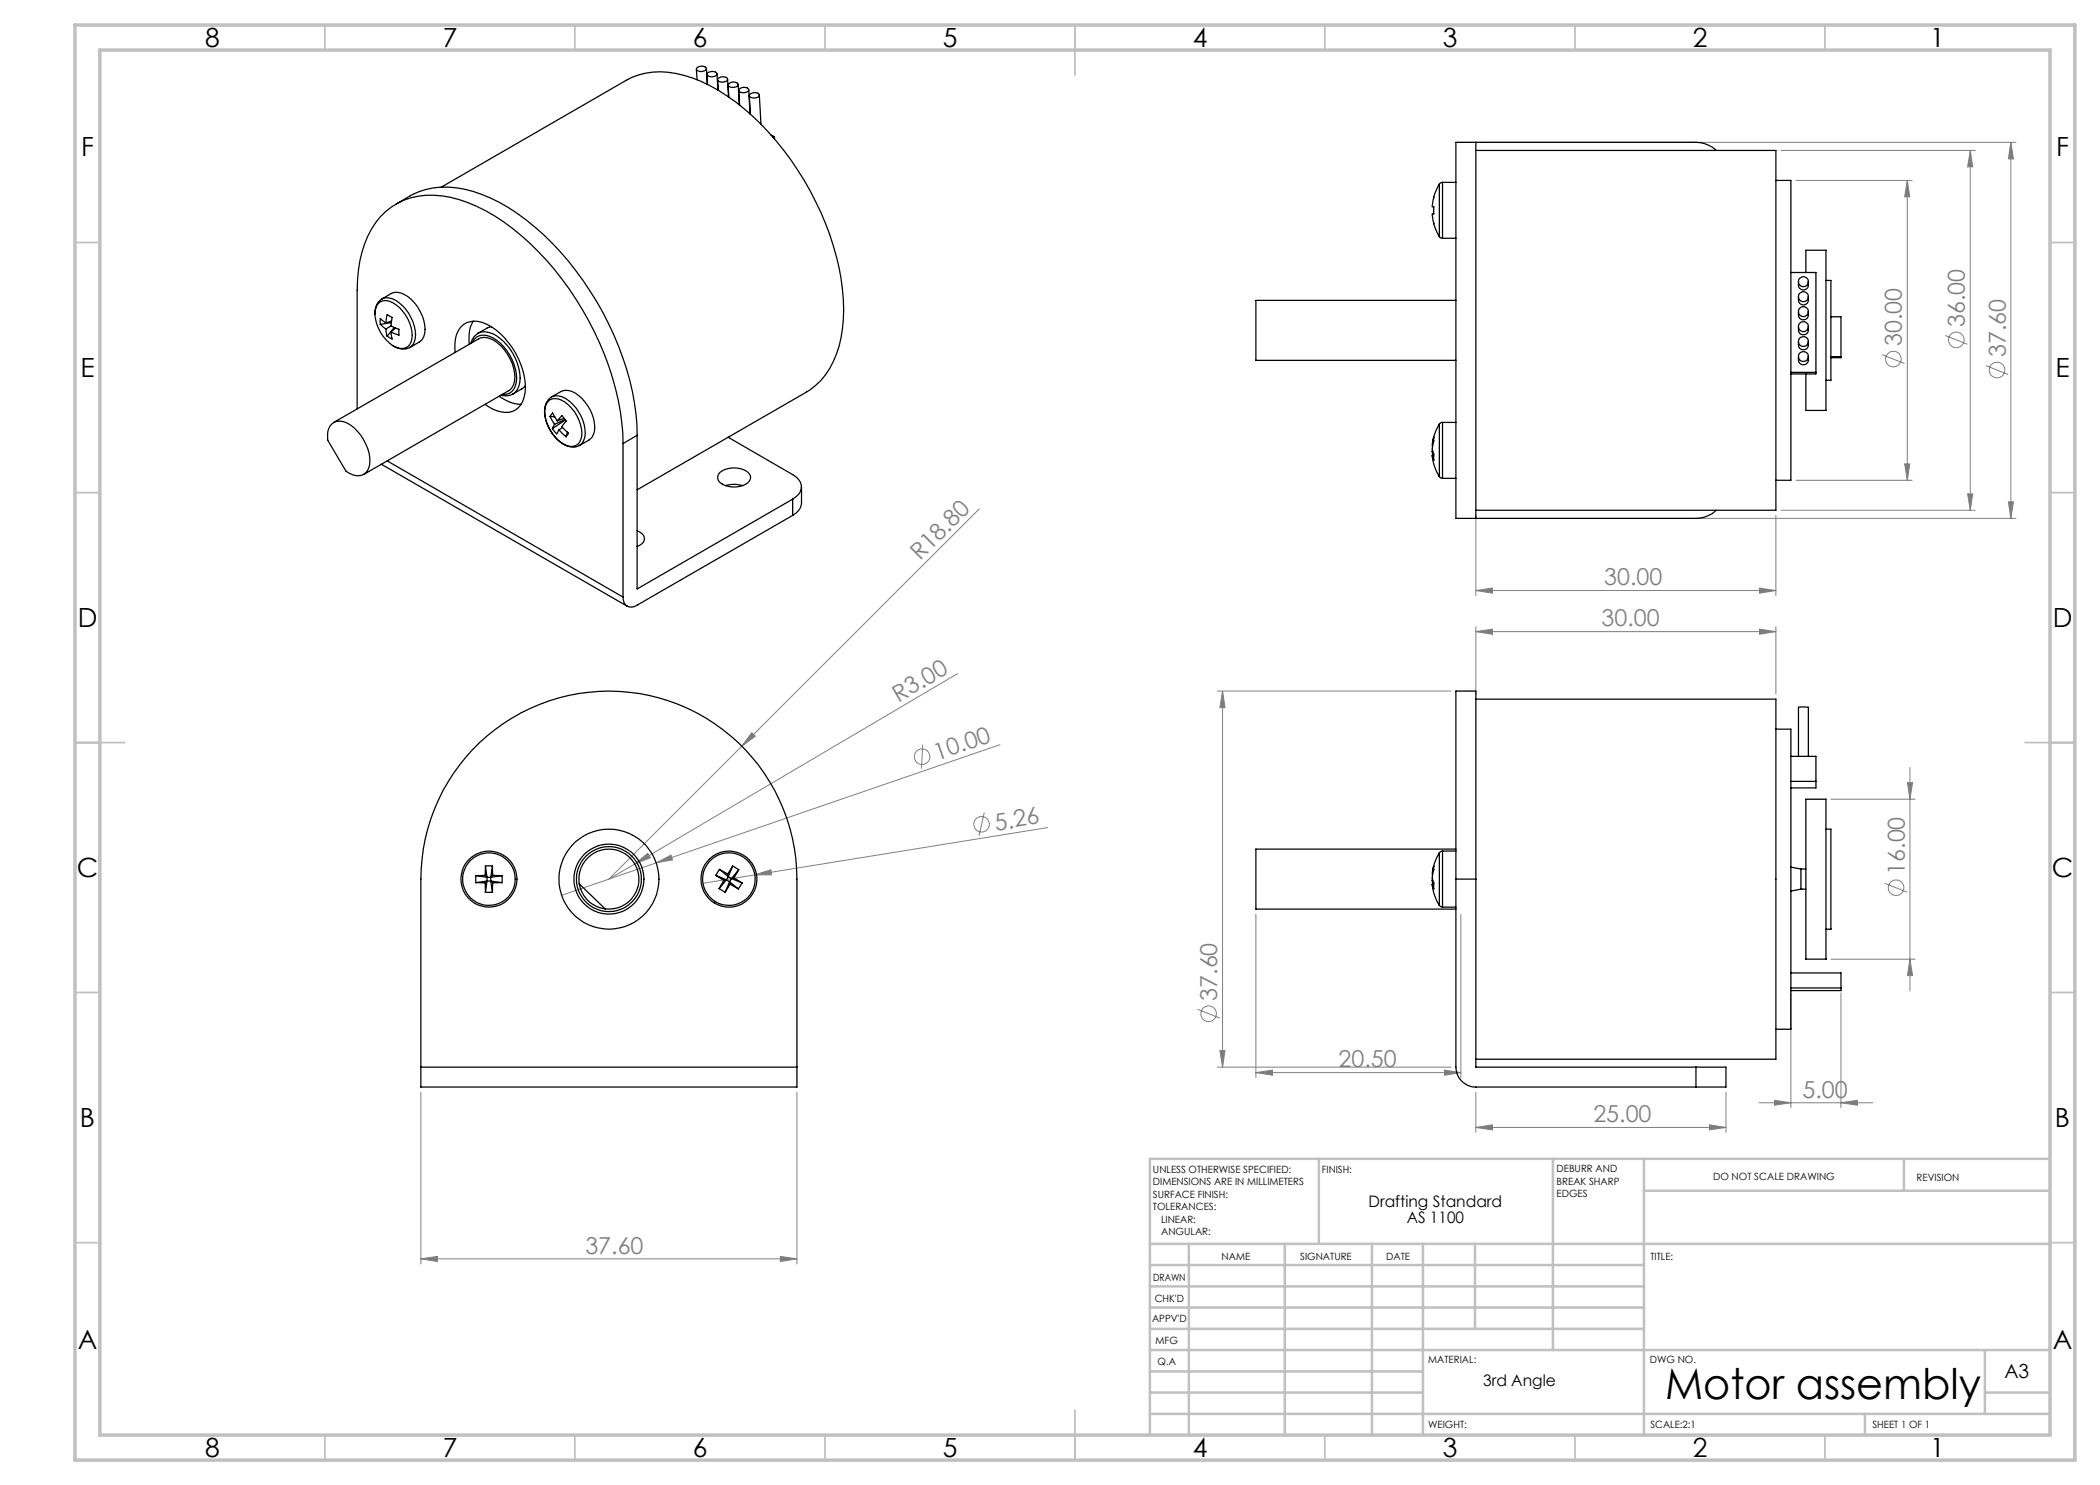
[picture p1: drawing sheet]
<svg xmlns="http://www.w3.org/2000/svg" width="420mm" height="297mm" viewBox="0 0 420 297" stroke-linecap="round" stroke-linejoin="round" font-family="sans-serif">
<g fill="none" stroke="#808080" stroke-width=".2">
<path d="M296.2 28.5h107M356.2 30.1h38.8M359.2 36.1h23.2M381.5 36.1l.5 3.3h-1.1zM381.5 36.1v60M394.1 30.1v72M394.1 30.1l.4 3.3h-1zM402.2 28.5l.5 3.3h-1zM402.2 28.5v75.2M376.4 70.9l4.5 1.8M389 67.1l4.5 1.8M397.2 73.1l4.4 1.8"/>
<path d="M359.2 96.1h23.2M380.9 92.8h1.1l-.5 3.3zM393.5 98.8h1l-.4 3.3zM195.9 101.8l-74.1 74 5.2-3M295.2 118.1l3.3-.5v1zM295.2 103.1v16M295.2 118.1h60M296.2 103.7h107M351.9 117.6l3.3 .5-3.3 .5zM355.2 103.1v16M356.2 102.1h38.8M401.7 100.4h1l-.5 3.3z"/>
<path d="M191.5 134.7l-64.5 38.1M243.5 138.2h46.7M244.5 138.2l.5 3.3h-1zM244.5 138.2v75.2M295.2 126.3l3.3-.5v1.1zM295.2 125.3v13.5M295.2 126.3h60M351.9 125.8l3.3 .5-3.3 .6zM355.2 125.3v13.5M150.4 146.5l.7 .7-2.7 2zM184.5 148.9l-.2 4.8M200 148.9l-68.8 23.7"/>
<path d="M366.2 159.8h16.8M381.5 156.5h1l-.5 3.3zM382 153.5v44.7M127 172.8l2.5-2.1 .6 .9zM131.2 172.6l3-1.6 .3 1zM131.2 172.6l-18.9 6.5M151 175l3.2-1 .1 1zM151 175l-10.4 1.7M196.8 162.5l-1 4.7M209.5 165.5l-58.5 9.5M377 176.7l4.4 1.7M251.2 182.8v32.7"/>
<path d="M292.2 182.8v32.7M358.2 198.6v22.9M366.2 191.8h16.8M368.2 198.6v22.9M382 191.8l.5 3.3h-1zM84.2 218.4v34.4M159.4 218.4v34.4M239.5 201.9l4.4 1.7M243.5 213.4h46.7M244 210.1h1l-.5 3.3zM251.2 214.5l3.3-.5v1zM251.2 214.5h41"/>
<path d="M288.9 214l3.3 .5-3.3 .5zM295.2 218.4v8.1M345.2 218.4v8.1M295.2 225.5l3.3-.5v1zM295.2 225.5h50M341.9 225l3.3 .5-3.3 .5zM351.8 220.6h22.7M354.9 220.1l3.3 .5-3.3 .4zM368.2 220.6l3.3-.5v.9zM84.2 251.8l3.3-.5v1zM84.2 251.8h75.2M156.1 251.3l3.3 .5-3.3 .5z"/>
<circle cx="378.7" cy="71.8" r="1.55"/>
<circle cx="391.3" cy="68" r="1.55"/>
<circle cx="399.4" cy="74" r="1.55"/>
<circle cx="184.4" cy="151.4" r="1.55"/>
<circle cx="196.3" cy="164.9" r="1.55"/>
<circle cx="379.2" cy="177.6" r="1.56"/>
<circle cx="241.7" cy="202.7" r="1.55"/>
</g>
<g fill="none" stroke="#c0c0c0" stroke-width=".35">
<path d="M65 5v5M115 5v5M165 5v5M215 5v10M265 5v5M315 5v5M365 5v5M15 48.5h5M410 48.5h5M15 98.5h5M410 98.5h5M15 148.5h10"/>
<path d="M405 148.5h10M15 198.5h5M410 198.5h5M15 248.5h5M410 248.5h5M65 287v5M115 287v5M165 287v5M215 282v10M265 287v5M315 287v5M365 287v5"/>
</g>
<g fill="none" stroke="#c0c0c0" stroke-width=".5">
<path d="M263.8 231.8v17M310.6 231.8v38.2M328.8 231.8v55.2M328.8 238.2h81.2M380.8 231.8v6.4M410 231.8h-180v55.2M230 248.8h180M230 257.3h98.8M230 253h98.8M237.8 248.8v38.2M257 248.8v38.2M274.4 248.8v38.2"/>
<path d="M284.6 248.8v38.2M295 248.8v17M230 265.8h98.8M230 261.5h98.8M230 278.5h54.6M230 274.3h54.6M230 270h180M397 278.5h13M397 270v12.8M230 282.8h180M373 282.8v4.2"/>
</g>
<path d="M15 5h400v287h-400zM20 10h390v277h-390z" fill="none" stroke="#c0c0c0" stroke-width=".7"/>
<g fill="#808080">
<path d="M151 175l3.2-1 .1 1z"/>
<path d="M131.2 172.6l3-1.6 .3 1z"/>
<path d="M127 172.8l2.5-2.1 .6 .9z"/>
<path d="M150.4 146.5l.7 .7-2.7 2z"/>
<path d="M368.2 220.6l3.3-.5v.9zM354.9 220.1l3.3 .5-3.3 .4zM351.9 125.8l3.3 .5-3.3 .6zM295.2 126.3l3.3-.5v1.1zM341.9 225l3.3 .5-3.3 .5zM295.2 225.5l3.3-.5v1z"/>
<path d="M251.2 214.5l3.3-.5v1zM288.9 214l3.3 .5-3.3 .5zM295.2 118.1l3.3-.5v1zM351.9 117.6l3.3 .5-3.3 .5z"/>
<path d="M156.1 251.3l3.3 .5-3.3 .5zM84.2 251.8l3.3-.5v1z"/>
<path d="M382 191.8l.5 3.3h-1zM381.5 156.5h1l-.5 3.3zM393.5 98.8h1l-.4 3.3zM394.1 30.1l.4 3.3h-1z"/>
<path d="M244.5 138.2l.5 3.3h-1zM244 210.1h1l-.5 3.3zM402.2 28.5l.5 3.3h-1zM401.7 100.4h1l-.5 3.3zM381.5 36.1l.5 3.3h-1.1zM380.9 92.8h1.1l-.5 3.3z"/>
</g>
<g fill="none" stroke="#000" stroke-width=".25">
<path d="M139.3 13.8l.1 2.1M139.3 13.6a1.29 1.29 0 0 1 2 .1 1.2 1.2 0 0 1-2 .1zM141.3 13.7l.2 3.2M141.4 14.9l.1 2M141.5 14.7a1.29 1.29 0 0 1 1.9 .1 1.2 1.2 0 0 1-2 .1zM143.4 14.8l.2 3.2M143.5 15.9l.2 2.2M143.6 15.7a1.29 1.29 0 0 1 1.9 .1 1.2 1.2 0 0 1-2 .1zM145.5 15.8l.2 3.6M145.6 17l.2 2.4M145.7 16.8a1.29 1.29 0 0 1 1.9 .1 1.2 1.2 0 0 1-2 .1zM147.6 16.9l.2 4.1"/>
<path d="M147.7 18.1l.2 2.9M147.8 17.8a1.26 1.26 0 0 1 2 .2 1.22 1.22 0 0 1-2.1 .1zM149.8 18l.2 4.8M149.9 19.1l.2 3.7M149.9 18.9a1.26 1.26 0 0 1 2 .1 1.22 1.22 0 0 1-2 .1zM151.9 19l.3 5.8M88.3 37.4l37-21.4a14.8 14.8 0 0 1 11.6-.9 35.3 35.3 0 0 1 15.2 9.7 58.9 58.9 0 0 1 16.4 33.1 27.1 27.1 0 0 1-1.8 14.4 13.2 13.2 0 0 1-5.4 6.1l-33.9 19.6M154.2 27l.7 .3M154.9 27.3l-.3 .2M154.9 27.3v.5M286.7 39.4h.1M286.8 39.4l-.3 1.7v.2l.3 .1v1.4h-.3v.2l.4 2.4 1 1.9"/>
<path d="M287.9 36.8l-1.2 2.6M287.9 36.8v10.5M288.5 36.5h-.3l-.3 .3M288.5 36.5v11.2M288.5 36.5h2.7M295.2 28.5v75.2M295.2 30.1h60v72h-60M343.3 30.1a6.1 6.1 0 0 0-4.1-1.6h-48v75.2h48a6.1 6.1 0 0 0 4.1-1.6M355.2 36.1h3v60h-3M76.3 59.8a3.1 3.1 0 0 1 3.5 .8 8.6 8.6 0 0 1 3.2 7.1 2.39 2.39 0 0 1-3.4 1.9l-1.1-.5M76.3 59.8a3 3 0 0 0-1.3 3M76.3 59.8a4.3 4.3 0 0 1 3.4-1.3 7.5 7.5 0 0 1 5.1 5.6 3.9 3.9 0 0 1-.7 4.2l-2.1 1.2"/>
<path d="M79.2 40.8a16.3 16.3 0 0 1 10.4-3.4 27.9 27.9 0 0 1 15.7 6.6 60.7 60.7 0 0 1 21.9 38.9l.2 4.2M287.9 47.3l.6 .4M288.5 47.7h2.7M358.2 54.5h5v20.3h-5M359.7 59.3a1.26 1.26 0 0 0 .8 1.7 1.03 1.03 0 0 0 1.2-1v-.7M359.7 56.3a1.23 1.23 0 0 0 .8 1.7 1.03 1.03 0 0 0 1.2-1v-.7M361.2 54.5v-4.4h4v32h-4v-7.3M365.2 56.1h1v20h-1M75.7 60.6a2.6 2.6 0 0 1 3.5 .4 7.9 7.9 0 0 1 3.2 6.8 2.09 2.09 0 0 1-3.2 1.7 7.7 7.7 0 0 1-4.1-7.8zM76.1 64.9l1.1 .9M77.2 64.6l.2-1.7 .4 .2a.77 .77 0 0 1 .5 1.3l-.1 .8M77.2 64.6l-1.1-.9v1.2"/>
<path d="M77.2 65.8l.2 1.4M78.2 66.4l.2 1.4-1-.6M78.2 65.2l1.6 .7v1.1l-1.6-.6M78.2 65.2l-1 .6M78.3 64.5l-2.2 .4M78.3 64.2l-1.1 .4M78.8 65.5l-1.4 1.7M79.1 65.6l-.9 .8M91 70.5a6.4 6.4 0 0 1 1.6-5.6 4.8 4.8 0 0 1 5.6 .4 15.3 15.3 0 0 1 6.8 13.2 3.9 3.9 0 0 1-5 3.8 7.6 7.6 0 0 1-3-1.4M94.5 68.5a2.63 2.63 0 0 1 4-.9 9.8 9.8 0 0 1 4.8 8.8 2.49 2.49 0 0 1-2.8 2.5M94.7 64.2a6.9 6.9 0 0 0-.9 4.6M95.7 66.6a3.2 3.2 0 0 0-1.5 2"/>
<path d="M95.7 66.6a3.5 3.5 0 0 1 3.6 .5 10.6 10.6 0 0 1 4.7 9.3 3.1 3.1 0 0 1-1.4 2.4M98.3 65.4l-.8 .1-1.9 1.2 .1-.1M99.8 79.2a7.4 7.4 0 0 0 4.4 1.7M102.6 78.8a3 3 0 0 1-2.4 .3M105.1 77.1l-.7 .6-1.8 1.1M110.3 79.4a3.3 3.3 0 0 0-1.3 3.9 7.8 7.8 0 0 0 4.7 6 2.39 2.39 0 0 0 2.2-.2M110.3 79.4a4.2 4.2 0 0 1 3.4-1.3 7.7 7.7 0 0 1 5 5.7 4.7 4.7 0 0 1-.3 3.7l-.6 .5-1.9 1.1a3.3 3.3 0 0 0 1.1-3.3 8.6 8.6 0 0 0-4.5-6.4 2.6 2.6 0 0 0-2.2 0zM291.2 60.1h-40v12h40M358.2 74.5h5M359.7 71.3a1.23 1.23 0 0 0 .8 1.7 .97 .97 0 0 0 1.2-1v-.7M359.7 68.3a1.21 1.21 0 0 0 .8 1.7 .97 .97 0 0 0 1.2-1v-.7M359.7 65.3a1.21 1.21 0 0 0 .8 1.7 .97 .97 0 0 0 1.2-1v-.7"/>
<path d="M359.7 62.3a1.21 1.21 0 0 0 .8 1.7 .97 .97 0 0 0 1.2-1v-.7M366.2 63.4h2v8.1h-2M366.2 71.3h2M66.4 84.7a3.1 3.1 0 0 1 3.8 .4 9.3 9.3 0 0 1 3.7 8 2.46 2.46 0 0 1-4 1.6l-.7-.4-3.7-6.3a3.7 3.7 0 0 1 .9-3.3zM66.7 84.5l29-16.7a3.5 3.5 0 0 1 3.9 .9 9.2 9.2 0 0 1 3.3 7.5 2.6 2.6 0 0 1-1.2 1.9l-29 16.8M71.4 81.8v-23.8a22.2 22.2 0 0 1 4.7-14.7 14.1 14.1 0 0 1 14-3.8 34.8 34.8 0 0 1 15.8 9.1 61.5 61.5 0 0 1 18.5 35.9l.2 4.2M76.3 92.8l49.1 28.4M77.4 92.2l47.2 27.2M109.6 80.4a2.5 2.5 0 0 1 3.4 0 8.1 8.1 0 0 1 3.3 6.8 2.22 2.22 0 0 1-1.3 2 2.22 2.22 0 0 1-2.4-.4 7.9 7.9 0 0 1-3.6-7.3zM110 83.3l.5-.7 .9 1.6M110 83.3l.9 1.6M110 83.3l.9 .1"/>
<path d="M110.5 85.7l.8 1.1 .5-.8M110.9 84.9l-.4 .8M111.4 84.2l1-1.1 .8 1.1-.8 1.1 1.3 1.3-.5 .7M111.8 86l1.4 1.3M112.5 85.5l-.7 .5M112.8 83.7l-1.4 .5M113 83.9l-2.1 1M113.1 84l-2.6 1.7M113.5 86.4l-.3 .9M124.6 88.7v30.7M127.4 87.1l-2.8 1.6M127.4 87.1v30.7l31.1-18"/>
<path d="M144 94.5a4.6 4.6 0 0 1 5.9 .4 1.35 1.35 0 0 1-.7 1.9 4.6 4.6 0 0 1-5.5-.7 1.34 1.34 0 0 1 .3-1.6zM145.1 97.1a5.8 5.8 0 0 1 3.4 0M145.6 87.5l12.9 7.4a2.55 2.55 0 0 1 1.2 3.9l-1.2 1M158.5 99.8v3.3M160.3 97.4v3.2a2.88 2.88 0 0 1-1.8 2.5M286.5 91.1a9.3 9.3 0 0 0 1.4 4.2M286.5 90.3v.7M286.5 90.3h.1M286.5 90.1v.2M286.5 89.1v-.2l.3-1.4-.1 .5a4.6 4.6 0 0 0-.1 2.6l.2 .2v1.2l-.3-.9M286.7 91l-.2 .1M287.9 95.3l.3 .3 .3 .1"/>
<path d="M287.9 84.8a10.5 10.5 0 0 0-1.4 3.8M287.9 84.8v10.5M288.5 84.5l-.6 .3M288.5 84.5v11.2M288.5 95.7h2.7M288.5 84.5h2.7M127.4 106.1a1.89 1.89 0 0 1 1.5 1.8 2.12 2.12 0 0 1-1.5 1.4M158.5 103.1l-31.1 17.9a1.72 1.72 0 0 1-2 .2 1.72 1.72 0 0 1-.8-1.8M295.2 139.8h60v72h-60M355.2 145.8h3v60h-3M358.2 156.3h5M358.2 151.3h5v6.3h-5"/>
<path d="M359.7 151.3v-9.8l.5-.1 1.5 .1v9.8M361.2 159.8h4v32h-4zM95.1 175.1v1.4M95.1 176.5l1.9 .1M95.1 175.1l2.3 .4M97 175.1h-1.9M97 176.6l.1 1.9M97 175.1l.4 .4M97.1 173.2h1.4M97.1 173.2l-.1 1.9M97.1 178.5h1.4M97.1 173.2l.3 2.3"/>
<path d="M97.4 176.2l-2.3 .3M97.4 176.2l-.4 .4M97.4 176.2l-.3 2.3M97.4 175.5v.7M97.4 176.2h.7M97.4 175.5h.7M98.1 176.2l.4 2.3M98.1 176.2l.4 .4M98.1 176.2l2.3 .3M98.1 175.5v.7M98.5 173.2v1.9M98.5 173.2l-.4 2.3"/>
<path d="M98.5 176.6v1.9M98.5 175.1h1.9M98.5 175.1l-.4 .4M100.4 176.5l-1.9 .1M100.4 175.1v1.4M100.4 175.1l-2.3 .4M115.9 176.8a6 6 0 0 1 5.5-7 6 6 0 0 1 6.4 6.2 6 6 0 0 1-6.8 5.8M115.9 176.8a6 6 0 0 0 5.1 5M115.9 176.8l5.1 5M143.2 175.1l1.6 1M143.2 175.1l2.1 .9M143.8 177.7l1.2 .7"/>
<path d="M143.9 173.9l1.6 .9M143.9 173.9l-.7 1.2M143.9 173.9l1.8 1.4M144.8 176.1l-1 1.6M145.3 176l-.5 .1M145.3 176l-1.5 1.7M145.3 176l.6 .4M145.5 174.8l.2 .5M145.7 175.3l-.4 .7M145.7 175.3l.6 .4M145.9 176.4l-.9 2M145.9 176.4l.1 .4"/>
<path d="M145.9 176.4l1.8 1.4M146 176.8l1.7 1M146 176.8l-1 1.6M146.3 175.7l2.1 .9M146.3 175.7l-.4 .7M146.5 173.2l1.2 .8M146.5 173.2l-1 1.6M146.5 173.2l-.8 2.1M146.8 175.6l1.6 1M146.8 175.6l-.5 .1M147.7 174l-.9 1.6M147.7 174l-1.4 1.7"/>
<path d="M148.4 176.6l-.7 1.2M286.5 176.8a9.3 9.3 0 0 0 1.4 4.3M286.5 176.1v.7M286.5 176.1h.1M286.5 175.8v.3M286.5 174.8v-.2l.3-1.4-.1 .5a4.4 4.4 0 0 0-.1 2.6l.2 .3v1.2l-.3-1M286.7 176.8h-.2M287.9 170.6a10.5 10.5 0 0 0-1.4 3.8M287.9 170.6v10.5M288.5 170.2l-.6 .4M288.5 170.2v11.2M288.5 170.2h2.7"/>
<path d="M291.2 175.8v37.6a4 4 0 0 0 4 4h44M291.2 175.8v-37.6h4v37.6M291.2 169.8h-40v12h40M291.2 175.8h4M295.2 175.8v37.6h44M358.2 173.4l2 .4M360.2 177.8h.1M360.2 173.8v4M360.2 177.8l-2 .4M360.2 173.8h1M360.2 177.8h1M365.2 165.8h1v20h-1"/>
<path d="M287.9 181.1l.6 .3M288.5 181.4h2.7M358.2 194.6h10v3.5h-10M358.2 197.6h10M84.2 213.4v4h75.2v-4M84.2 213.4v-37.6a37.6 37.6 0 0 1 37.6-37.6 37.6 37.6 0 0 1 37.6 37.6v37.6M84.2 213.4h75.2M339.2 213.4h6v4h-6M339.2 213.4v4"/>
<circle cx="360.7" cy="56.4" r=".99"/>
<circle cx="360.7" cy="59.4" r=".99"/>
<circle cx="360.7" cy="65.3" r=".99"/>
<circle cx="360.7" cy="71.3" r=".99"/>
<circle cx="360.7" cy="62.3" r=".99"/>
<circle cx="360.7" cy="68.3" r=".99"/>
<circle cx="97.8" cy="175.8" r="5.6"/>
<circle cx="97.8" cy="175.8" r="5.3"/>
<circle cx="121.8" cy="175.8" r="6.5"/>
<circle cx="121.8" cy="175.8" r="10"/>
<circle cx="121.8" cy="175.8" r="7"/>
<circle cx="145.8" cy="175.8" r="5.3"/>
<circle cx="145.8" cy="175.8" r="5.6"/>
</g>
<text font-size="8.5" x="333" y="279.7">Motor assembly</text>
<g font-size="5.3">
<text x="41" y="9.5">8</text>
<text x="88.5" y="9.5">7</text>
<text x="138.5" y="9.5">6</text>
<text x="188.5" y="9.5">5</text>
<text x="238.5" y="9.5">4</text>
<text x="288.5" y="9.5">3</text>
<text x="338.5" y="9.5">2</text>
<text x="386" y="9.5">1</text>
<text x="16.2" y="31.3">F</text>
<text x="411.2" y="31.3">F</text>
<text x="16.1" y="75.5">E</text>
<text x="411.1" y="75.5">E</text>
<text x="15.5" y="125.5">D</text>
<text x="410.5" y="125.5">D</text>
<text x="15.4" y="175.5">C</text>
<text x="410.4" y="175.5">C</text>
<text x="16" y="225.5">B</text>
<text x="411" y="225.5">B</text>
<text x="15.5" y="269.8">A</text>
<text x="410.5" y="269.8">A</text>
<text x="41" y="291.5">8</text>
<text x="88.5" y="291.5">7</text>
<text x="138.5" y="291.5">6</text>
<text x="188.5" y="291.5">5</text>
<text x="238.5" y="291.5">4</text>
<text x="288.5" y="291.5">3</text>
<text x="338.5" y="291.5">2</text>
<text x="386" y="291.5">1</text>
</g>
<g font-size="4.7" fill="#808080">
<text x="393" y="65.4" transform="rotate(-90 393 65.4)">36.00</text>
<text x="380.4" y="69.2" transform="rotate(-90 380.4 69.2)">30.00</text>
<text x="401.1" y="71.4" transform="rotate(-90 401.1 71.4)">37.60</text>
<text x="184" y="112.2" transform="rotate(-45 184 112.2)">R18.80</text>
<text x="320.9" y="117.1">30.00</text>
<text x="320.3" y="125.3">30.00</text>
<text x="179.7" y="140.5" transform="rotate(-31 179.7 140.5)">R3.00</text>
<text x="187.4" y="152.1" transform="rotate(-19 187.4 152.1)">10.00</text>
<text x="199.1" y="166.1" transform="rotate(-9 199.1 166.1)">5.26</text>
<text x="380.9" y="175" transform="rotate(-90 380.9 175)">16.00</text>
<text x="243.4" y="200.2" transform="rotate(-90 243.4 200.2)">37.60</text>
<text x="267.7" y="213.5">20.50</text>
<text x="360.5" y="219.5">5.00</text>
<text x="318.7" y="224.5">25.00</text>
<text x="117.1" y="250.7">37.60</text>
</g>
<text font-size="3.9" x="400.9" y="275.5">A3</text>
<g font-size="3.2">
<text x="273.7" y="241.4">Drafting Standard</text>
<text x="281.3" y="244.6">AS 1100</text>
<text x="296.6" y="277.2">3rd Angle</text>
</g>
<g font-size="2">
<text x="230.6" y="234.6">UNLESS OTHERWISE SPECIFIED:</text>
<text x="230.6" y="237.1">DIMENSIONS ARE IN MILLIMETERS</text>
<text x="230.6" y="239.6">SURFACE FINISH:</text>
<text x="264.4" y="234.6">FINISH:</text>
<text x="311.3" y="234.5">DEBURR AND</text>
<text x="311.3" y="237">BREAK SHARP</text>
<text x="311.3" y="239.5">EDGES</text>
<text x="342.6" y="236">DO NOT SCALE DRAWING</text>
<text x="383.3" y="236.2">REVISION</text>
<text x="230.6" y="242.1">TOLERANCES:</text>
<text x="232.2" y="244.6">LINEAR:</text>
<text x="232.2" y="247.1">ANGULAR:</text>
<text x="244.3" y="252">NAME</text>
<text x="260" y="251.9">SIGNATURE</text>
<text x="277.2" y="251.9">DATE</text>
<text x="330.1" y="251.9">TITLE:</text>
<text x="230.6" y="256.1">DRAWN</text>
<text x="230.9" y="260.3">CHK'D</text>
<text x="230.4" y="264.4">APPV'D</text>
<text x="231.1" y="268.8">MFG</text>
<text x="231.5" y="273">Q.A</text>
<text x="285.6" y="272.5">MATERIAL:</text>
<text x="330" y="272.5">DWG NO.</text>
<text x="285.6" y="285.5">WEIGHT:</text>
<text x="330.1" y="285.6">SCALE:2:1</text>
<text x="374.5" y="285.6">SHEET 1 OF 1</text>
</g>
</svg>
